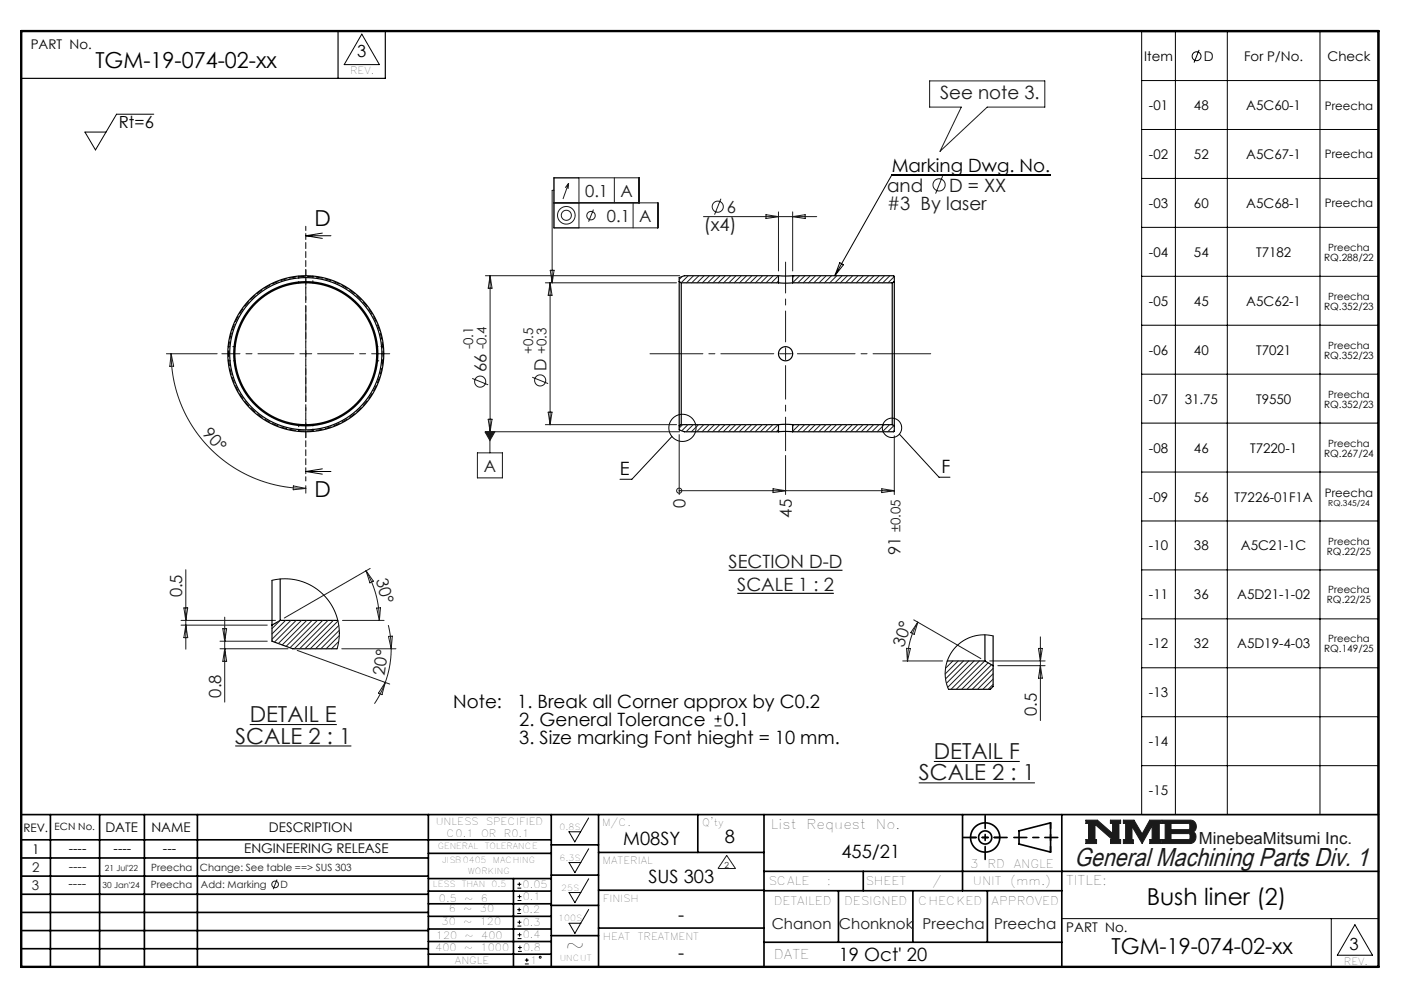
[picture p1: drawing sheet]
<svg xmlns="http://www.w3.org/2000/svg" width="297mm" height="210mm" viewBox="0 0 297 210" stroke-linecap="round" stroke-linejoin="round" font-family="sans-serif">
<g fill="none" stroke="#000" stroke-width=".35">
<path d="M4.5 172.3h287.1M4.5 177.6h112.1M10.7 172.3v32.2M21.1 172.3v32.2M30.5 172.3v32.2M41.8 172.3v32.2M90.6 172.3v32.2M116.6 172.3v32.2M116.6 178.7h10M126.6 172.3v32.2M147.6 172.3v8M161.6 172.3v32.2"/>
<path d="M203.6 172.3v16.1M215.6 175.7l6.6-1.7v6.2l-6.6-1.7zM224.6 172.3v32.2M4.5 185.3h86.1M4.5 181.4h86.1M4.5 189.1h86.1M4.5 193h86.1M4.5 196.8h86.1M90.6 199.1h26M90.6 193.8h26M90.6 188.5h26M90.6 191.1h26"/>
<path d="M90.6 180.5h26M90.6 185.8h26M90.6 196.5h26M108.6 185.8v18.5M116.6 185.1h10M116.6 191.5h10M116.6 197.9h10M126.6 196.3h35M126.6 188.3h35M126.6 180.3h35M161.6 184.3h130M161.6 199.3h63"/>
<path d="M161.6 188.4h63M177.4 188.4v10.9M182.6 184.3v4.1M193.1 188.4v10.9M208.9 188.4v10.9M4.5 200.6h86.1M90.6 201.8h26"/>
<circle cx="208.4" cy="177.1" r="3.1"/>
<circle cx="208.4" cy="177.1" r="1.39"/>
</g>
<path d="M196.7 17.1h24.3v5.6h-12.2l-10 9.3 4.5-9.3h-6.6zM229.7 173.4h2.4l3.3 2.9v-2.2h-.5v-.7h2.2v.7h-.4v3.4h.4v.9h-2.2v-.8h.4l-3.7-3.2v3.2h.4v.8h-2.3v-.8h.6v-3.5h-.6zM237.6 173.4h2.3l1.7 3 1.6-3h2.5v.7h-.5v3.4h.5v.9h-2.5v-.9h.5v-2.9l-2.1 3.8-2.1-3.6v2.8h.3v.8h-2.2v-.9h.5v-3.4h-.5zM245.9 173.4h6a1.34 1.34 0 0 1 1.1 1.1 1.34 1.34 0 0 1-.6 1.4 1.33 1.33 0 0 1 .5 1.5 1.33 1.33 0 0 1-1.2 1h-5.8v-.9h.6v-3.4h-.6zM247.7 174.1l3.8 .1 .2 .2v.8l-.3 .3h-3.7zM247.7 176.3h3.8l.2 .2v.8l-.3 .2h-3.7z" fill="none" stroke="#191924" stroke-width=".21"/>
<path d="M76.5 7.2l3.8 6.5h-7.5zM124.5 173l-2.9 5-1.2-2.1h2.4M124.5 179.5l-2.9 5.1-1.2-2.2h2.4M124.5 185.8l-2.9 5.1-1.2-2.1h2.4M124.5 192.3l-2.9 5.1-1.2-2.1h2.4M224.6 194.3h67M281.6 194.3v10.2M286.6 195.6l3.7 6.4h-7.4z" fill="none" stroke="#000" stroke-width=".21"/>
<path d="M4.5 6.6h287.1" fill="none" stroke="#000" stroke-width=".21" stroke-dasharray="6.3 1.3 1.3 1.3" stroke-dashoffset="1.9"/>
<path d="M71.5 6.6v10M81.5 6.6v10h-77" fill="none" stroke="#000" stroke-width=".25"/>
<path d="M205.3 177.1h6.2M222.2 174v6.2" fill="none" stroke="#000" stroke-width=".35" stroke-dasharray="15.2 1.3 1.3 1.3" stroke-dashoffset="14.1"/>
<path d="M203.8 177.1h9.2M208.4 172.5v9.2M214.5 177.1h9.3" fill="none" stroke="#000" stroke-width=".35" stroke-dasharray="15.2 1.3 1.3 1.3" stroke-dashoffset="12.5"/>
<path d="M4.5 6.6h287.1v197.9h-287.1z" fill="none" stroke="#000" stroke-width=".5"/>
<path d="M229.7 173.4v.7h.6v3.5h-.6v.8h2.3v-.8h-.4v-3.2l3.7 3.2h-.4v.8h2.2v-.9h-.4v-3.4h.4v-.7h-2.2v.7h.5v2.2l-3.3-2.9zM237.6 173.4v.7h.5v3.4h-.5v.9h2.2v-.8h-.3v-2.8l2.1 3.6 2.1-3.8v2.9h-.5v.9h2.5v-.9h-.5v-3.4h.5v-.7h-2.5l-1.6 3-1.7-3zM247.7 176.3h3.8l.2 .2v.8l-.3 .2h-3.7zM245.9 173.4v.7h.6v3.4h-.6v.9l6.3-.1 .5-.4 .3-.8-.1-.7-.5-.5a1.34 1.34 0 0 0 .6-1.4 1.34 1.34 0 0 0-1.1-1.1zM247.7 174.1h3.7l.3 .3v.8l-.3 .3h-3.7z" fill-rule="evenodd" fill="#191924"/>
<g fill="none" stroke="#191924" stroke-width=".21">
<path d="M120.3 38.8l-.7 .9M120.3 38.8l-.1 1.1M120.3 38.8l-1.2 3.3M122.5 37.6v10.6M130 37.6v5.3M199.4 37.2l-1.5 3.7M102.7 58.3h41.1M103.7 58.3l-.1 37.5M103.7 58.3l.4 2.7h-.8zM115.4 59.8h27.7M116.4 59.8v30M116.4 59.8l.4 2.7h-.8z"/>
<path d="M116.4 57.2h.8l-.4 2.6zM117.2 42.9h22v5.3h-22v-10.6h18v5.3M117.2 40.3h-.4v19.5M125.5 44.3l-1 2.6M133.9 42.9v5.3M148.8 45.8h24M152.5 42l-1.3 3.4M162 45.4l2.7 .4-2.7 .4zM164.7 44.8v12.5M167.7 44.8v12.5M167.7 45.8l2.6-.4v.8zM35.2 74.8h10.7"/>
<path d="M36.2 74.8l.5 2.6-.8 .1zM36.2 74.8a28.5 28.5 0 0 0 28.5 28.5M63.4 74.8h2.5M64.7 73.6v2.5M112.6 79.8l3.3 1.3M164.9 74.8h2.5M166.2 73.6v2.5M99.9 80l3.4 1.4M101 95.8h5.3v5.3h-5.3zM102.6 91.3h2.1l-1.1 1.9zM102.7 91.3h41.1M103.3 88.7h.8l-.4 2.6z"/>
<path d="M115.4 89.8h27.7M116 87.2h.8l-.4 2.6zM143.7 91.9v12.7M166.2 96.3v8.3M189.2 92.2v12.4M62.1 102.8l2.6 .5-2.7 .3zM64.7 102.7v1.6M143.7 103.8h.1M143.7 103.8h45.5M163.5 103.4l2.7 .4-2.7 .4zM186.5 103.4l2.7 .4-2.7 .4zM38.3 131.2h20"/>
<path d="M38.3 132.2h18.2M38.9 128.6h.8l-.4 2.6zM39.3 120.5v16.8M39.3 132.2l.4 2.6h-.8zM46.5 137.2h14.4M46.5 135.6h10M47.1 133h.8l-.4 2.6zM47.5 130.5v18M47.5 137.2l.4 2.6h-.8zM62.9 137.5l19.5 7.2M72.3 137.2h11.5M72.5 131.2h8.7"/>
<path d="M77.4 120.7l1.6 2.2-.8 .4zM77.4 120.7a21 21 0 0 1 2.8 10.5M78.3 120.2l-18.2 10.5M79.7 128.6l.8-.1-.3 2.7zM82.1 132.2l.5 2.5 .2 2.5M82.2 134.6l.8-.1-.2 2.7zM82.8 137.2a20.8 20.8 0 0 1-1.3 7.1M191 139.8h8.4M191.8 137.1l.8 .1-.6 2.6zM193.3 131.1l14.2 8.2M194.2 131.6l-.8 2.5-.7-.3zM194.2 131.6a16.4 16.4 0 0 0-2.2 8.2"/>
<path d="M209.3 139.8h11.8M219.7 137.1h.8l-.4 2.7zM220.1 134.7v17.7M81.5 144.3l-1 2.3-1.3 2.2M81.5 144.3l-.7 2.6-.7-.3zM211.1 140.8h10M220.1 140.8l.4 2.6h-.8zM58.6 186l-.8 2M153.7 180.9l1.9 2.8h-3.7z"/>
<circle cx="198.7" cy="39.1" r="1.29"/>
<circle cx="119.8" cy="45.5" r="1.07"/>
<circle cx="119.8" cy="45.5" r="1.87"/>
<circle cx="125" cy="45.6" r=".89"/>
<circle cx="151.8" cy="43.7" r="1.18"/>
<circle cx="101.6" cy="80.7" r="1.18"/>
<circle cx="114.3" cy="80.5" r="1.18"/>
<circle cx="143.7" cy="103.8" r=".54"/>
<circle cx="58.2" cy="187" r=".71"/>
</g>
<path d="M154.1 120.6h24.1M156 125.5h20.4" fill="none" stroke="#000" stroke-width=".24"/>
<g fill="none" stroke="#000" stroke-width=".21">
<path d="M241.5 6.7h50v165.6h-50zM241.5 17h50M248.6 6.7v165.6M253.7 10.5l-1.1 2.7M259.6 6.7v165.6M279.2 6.7v165.6M32.5 24.2h-7.8l-4.5 7.5-2.2-3.8h4.4M222.2 37h-33.6l-12 21.3M241.5 27.4h50M241.5 37.7h50M64.7 49.9h5.3M64.7 49.9l3.5 .5"/>
<path d="M68.2 49.3l-3.5 .6M177.6 55.6l.8 .4-1.8 2.3zM241.5 48.1h50M241.5 58.4h50M241.5 68.8h50M241.5 79.1h50M64.7 99.7h5.3M64.7 99.7l3.5 .6M68.2 99.2l-3.5 .5M142.1 92.3l-8.4 9.1h-2.5M190.3 91.8l8.3 9.1h2.4M241.5 89.5h50"/>
<path d="M241.5 99.8h50M241.5 110.2h50M241.5 120.5h50M241.5 130.9h50M49.8 157.8h24.5M52.8 153.2h18.5M151.1 153.5h1.5M151.1 152h1.5M151.9 151.3v1.5M241.5 141.2h50M241.5 151.6h50M194.4 165.6h24.5"/>
<path d="M197.5 161h18.2M241.5 161.9h50M109.4 193.2h.8M109.4 192.4h.8M109.5 187.8h.8M109.5 187h.8M109.5 195.9h.8M109.5 195h.8M109.5 190.4h.8M109.5 189.6h.8M109.5 198.5h.8M109.5 197.7h.8"/>
<path d="M109.8 192v.8M109.9 186.6v.8M109.9 194.6v.8M109.9 189.2v.8M109.9 197.3v.8M110 200v.8M109.6 201.2h.8M109.6 200.4h.8M111 203.9h.9M111 203h.9M111.4 202.6v.9"/>
<circle cx="253.1" cy="11.9" r=".94"/>
<circle cx="144.4" cy="90.5" r="2.88"/>
<circle cx="188.7" cy="90.5" r="2.05"/>
<circle cx="114.3" cy="202.4" r=".2"/>
</g>
<path d="M64.7 47.9v53.8" fill="none" stroke="#000" stroke-width=".21" stroke-dasharray="1.3 .6" stroke-dashoffset=".4"/>
<path d="M166.2 72.3v-16.9" fill="none" stroke="#191924" stroke-width=".21" stroke-dasharray="15.2 1.3 1.3 1.3" stroke-dashoffset="8.7"/>
<path d="M163.7 74.8h-26.2" fill="none" stroke="#191924" stroke-width=".21" stroke-dasharray="15.2 1.3 1.3 1.3" stroke-dashoffset="4.1"/>
<path d="M166.2 77.3v18" fill="none" stroke="#191924" stroke-width=".21" stroke-dasharray="15.2 1.3 1.3 1.3" stroke-dashoffset="8.1"/>
<path d="M168.7 74.8h28.2" fill="none" stroke="#191924" stroke-width=".21" stroke-dasharray="15.2 1.3 1.3 1.3" stroke-dashoffset="3"/>
<path d="M62.2 74.8h-15.3M64.7 72.3v-15.2M64.7 77.3v15.3M67.2 74.8h15.2" fill="none" stroke="#191924" stroke-width=".21" stroke-dasharray="15.2 1.3 1.3 1.3" stroke-dashoffset="7.6"/>
<path d="M102.6 91.3h2.1l-1.1 1.9z" fill="#191924"/>
<g fill="none" stroke="#000" stroke-width=".25">
<path d="M143.7 59.6v30.5M143.7 59.6l.4 .2M144.1 59.8v30M144.1 59.8h20.6M164.7 59.8h3M164.7 58.3h3M164.7 58.3v1.5M164.7 58.3h-19.9l-1.1 .4v.9M167.7 59.8h21M167.7 58.3v1.5M167.7 58.3h21.3l.2 .2v1.1M188.7 59.8v30"/>
<path d="M189.2 59.6v30.5M189.2 59.6l-.5 .2M143.7 90.1v.8l1.1 .4h19.9M144.1 89.8h20.6M144.1 89.8l-.4 .3M164.7 89.8h3M164.7 91.3h3M164.7 89.8v1.5M167.7 89.8h21M167.7 89.8v1.5M188.7 89.8l.5 .3M189.2 90.1v1.1l-.2 .1h-21.3"/>
<path d="M57.5 122.7v9.5M57.5 132.2v3.4l4.4 1.6h9.4M59.3 122.4v8.8M59.3 131.2h12.2M59.3 131.2l-1.8 1M200.4 139.8h7.9M208.3 134.3v5.5M208.3 139.8l1.8 1M210.1 134.5v6.3M210.1 140.8v4.4l-.6 .6h-8.9"/>
<circle cx="64.7" cy="74.8" r="16.1"/>
<circle cx="64.7" cy="74.8" r="15"/>
<circle cx="64.7" cy="74.8" r="15.2"/>
<circle cx="64.7" cy="74.8" r="16.5"/>
<circle cx="166.2" cy="74.8" r="1.5"/>
</g>
<path d="M81 74.8a16.3 16.3 0 0 0-24.2-14.3 16.3 16.3 0 0 0-.8 28.2 16.3 16.3 0 0 0 25-13v-.9" fill="none" stroke="#000" stroke-width=".21" stroke-dasharray="1.3 .6" stroke-dashoffset=".7"/>
<path d="M63.2 58.4v1.5M66.2 59.9v-1.5M48.3 76.3h1.5M49.8 73.3h-1.5M79.6 76.3h1.5M81.1 73.3h-1.5M63.2 89.7v1.5M66.2 91.2v-1.5" fill="none" stroke="#000" stroke-width=".21" stroke-dasharray="1.3 .6" stroke-dashoffset=".8"/>
<g fill="none" stroke="#191924" stroke-width=".21">
<path d="M144.3 58.5l-.6 .6M145.6 58.3l-1.5 1.5M146.7 58.3l-1.5 1.5M147.8 58.3l-1.5 1.5M149 58.3l-1.5 1.5M150.1 58.3l-1.5 1.5M151.2 58.3l-1.5 1.5M152.3 58.3l-1.5 1.5M153.4 58.3l-1.5 1.5M154.6 58.3l-1.5 1.5M155.7 58.3l-1.5 1.5M156.8 58.3l-1.5 1.5"/>
<path d="M157.9 58.3l-1.5 1.5M159.1 58.3l-1.5 1.5M160.2 58.3l-1.5 1.5M161.3 58.3l-1.5 1.5M162.4 58.3l-1.5 1.5M163.5 58.3l-1.5 1.5M164.7 58.3l-1.5 1.5M164.7 59.4l-.4 .4M168 58.3l-.3 .4M169.2 58.3l-1.5 1.5M170.3 58.3l-1.5 1.5M171.4 58.3l-1.5 1.5"/>
<path d="M172.5 58.3l-1.5 1.5M173.6 58.3l-1.5 1.5M174.8 58.3l-1.5 1.5M175.9 58.3l-1.5 1.5M177 58.3l-1.5 1.5M178.1 58.3l-1.5 1.5M179.3 58.3l-1.5 1.5M180.4 58.3l-1.5 1.5M181.5 58.3l-1.5 1.5M182.6 58.3l-1.5 1.5M183.8 58.3l-1.5 1.5M184.9 58.3l-1.5 1.5"/>
<path d="M186 58.3l-1.5 1.5M187.1 58.3l-1.5 1.5M188.2 58.3l-1.5 1.5M189.2 58.5l-1.3 1.3M144.4 89.8l-.7 .7M145.5 89.8l-1.3 1.3M146.6 89.8l-1.5 1.5M147.8 89.8l-1.5 1.5M148.9 89.8l-1.5 1.5M150 89.8l-1.5 1.5M151.1 89.8l-1.5 1.5M152.3 89.8l-1.5 1.5"/>
<path d="M153.4 89.8l-1.5 1.5M154.5 89.8l-1.5 1.5M155.6 89.8l-1.5 1.5M156.7 89.8l-1.5 1.5M157.9 89.8l-1.5 1.5M159 89.8l-1.5 1.5M160.1 89.8l-1.5 1.5M161.2 89.8l-1.5 1.5M162.4 89.8l-1.5 1.5M163.5 89.8l-1.5 1.5M164.6 89.8l-1.5 1.5M164.7 90.9l-.5 .4"/>
<path d="M168 89.8l-.3 .3M169.1 89.8l-1.4 1.4M170.2 89.8l-1.5 1.5M171.3 89.8l-1.5 1.5M172.5 89.8l-1.5 1.5M173.6 89.8l-1.5 1.5M174.7 89.8l-1.5 1.5M175.8 89.8l-1.5 1.5M176.9 89.8l-1.5 1.5M178.1 89.8l-1.5 1.5M179.2 89.8l-1.5 1.5M180.3 89.8l-1.5 1.5"/>
<path d="M181.4 89.8l-1.5 1.5M182.6 89.8l-1.5 1.5M183.7 89.8l-1.5 1.5M184.8 89.8l-1.5 1.5M185.9 89.8l-1.5 1.5M187 89.8l-1.5 1.5M188.2 89.8l-1.5 1.5M189.1 90l-1.3 1.3M189.2 91l-.3 .3M59.3 131.2l-1.8 1.7M60.4 131.2l-2.9 2.9M61.5 131.2l-4 4"/>
<path d="M62.6 131.2l-4.5 4.6M63.8 131.2l-4.9 4.9M64.9 131.2l-5.2 5.2M66 131.2l-5.5 5.5M67.1 131.2l-5.8 5.8M68.3 131.2l-6 6M69.4 131.2l-6 6M70.5 131.2l-6 6M71.3 137.1l-.1 .1M71.5 131.3l-5.9 5.9M71.6 135.7l-1.5 1.5M71.7 132.3l-5 4.9"/>
<path d="M71.8 133.3l-3.9 3.9M71.8 134.4l-2.8 2.8M200.4 139.8v.1M201.6 139.8l-1.6 1.5M202.7 139.8l-2.8 2.7M203.8 139.8l-3.8 3.8M204.9 139.8l-4.7 4.7M206.1 139.8l-5.6 5.6M207.2 139.8l-6 6M208.3 139.8l-6 6M209 140.2l-5.6 5.6M209.7 140.6l-5.2 5.2"/>
<path d="M210.1 141.4l-4.4 4.4M210.1 142.5l-3.3 3.3M210.1 143.6l-2.2 2.2M210.1 144.7l-1.1 1.1"/>
</g>
<path d="M57.5 122.7l3.1-.3 2.9 .5 2.8 1.2 2.3 1.9 1.8 2.4 1.1 2.8 .3 3-.5 3M210.1 134.5l-2.3-.2-2.2 .4-2.1 1-1.6 1.5-1.2 1.9-.7 2.2v2.3l.6 2.2" fill="none" stroke="#000" stroke-width=".21"/>
<text font-size="5.5" fill="#191924" x="227.3" y="183.2">General Machining Parts Div. 1</text>
<g font-size="4.9">
<text x="242.6" y="191.4">Bush liner (2)</text>
<text x="119.6" y="201.6">~</text>
</g>
<g font-size="4.7">
<text x="20.2" y="14.4">TGM-19-074-02-xx</text>
<text x="66.6" y="47.7">D</text>
<text x="66.6" y="105.1">D</text>
<text x="235.2" y="201.7">TGM-19-074-02-xx</text>
</g>
<g font-size="4.7" fill="#191924">
<text x="52.8" y="152.7">DETAIL E</text>
<text x="49.8" y="157.3">SCALE 2 : 1</text>
<text x="197.5" y="160.5">DETAIL F</text>
<text x="194.4" y="165.1">SCALE 2 : 1</text>
</g>
<g font-size="3.9" fill="#191924">
<text x="198.8" y="20.9">See note 3.</text>
<text x="187.7" y="40.6">and</text>
<text x="200.8" y="40.6">D = XX</text>
<text x="187.6" y="44.4">#3 By laser</text>
<text x="148.9" y="48.9">(x4)</text>
<text x="154.1" y="120.2">SECTION D-D</text>
<text x="156" y="125.1">SCALE 1 : 2</text>
</g>
<g font-size="3.9">
<text x="188.7" y="36.4">Marking Dwg. No.</text>
<text x="131.2" y="100.6">E</text>
<text x="199.1" y="100.1">F</text>
<text x="95.9" y="149.6">Note:</text>
<text x="109.4" y="149.6">1. Break all Corner approx by C0.2</text>
<text x="109.8" y="153.5">2. General Tolerance</text>
<text x="153.1" y="153.5">0.1</text>
<text x="109.8" y="157.4">3. Size marking Font hieght = 10 mm.</text>
<text x="131.8" y="178.8">M08SY</text>
<text x="153.3" y="178.4">8</text>
<text x="178" y="181.5">455/21</text>
<text x="137.2" y="186.6">SUS 303</text>
<text x="143.5" y="194.9">-</text>
<text x="143.5" y="202.9">-</text>
<text x="177.4" y="203.3">19 Oct' 20</text>
</g>
<g font-size="3.5">
<text x="75.6" y="12.1">3</text>
<text x="25.1" y="27.2">Rt=6</text>
<text x="285.5" y="200.9">3</text>
</g>
<g font-size="3.5" fill="#191924">
<text x="123.8" y="41.6">0.1</text>
<text x="131.3" y="41.6">A</text>
<text x="128.4" y="46.9">0.1</text>
<text x="135.2" y="46.9">A</text>
<text x="153.8" y="45">6</text>
<text x="102.9" y="78.8" transform="rotate(-90 102.9 78.8)">66</text>
<text x="115.6" y="78.5" transform="rotate(-90 115.6 78.5)">D</text>
<text x="42.7" y="91.9" transform="rotate(47 42.7 91.9)">90°</text>
<text x="102.3" y="99.8">A</text>
<text x="145" y="107.5" transform="rotate(-90 145 107.5)">0</text>
<text x="167.5" y="109.5" transform="rotate(-90 167.5 109.5)">45</text>
<text x="190.5" y="117.5" transform="rotate(-90 190.5 117.5)">91</text>
<text x="79.5" y="122.7" transform="rotate(74 79.5 122.7)">30°</text>
<text x="38.5" y="126.3" transform="rotate(-90 38.5 126.3)">0.5</text>
<text x="191.2" y="137" transform="rotate(-72 191.2 137)">30°</text>
<text x="81.3" y="142.9" transform="rotate(-81 81.3 142.9)">20°</text>
<text x="46.8" y="147.5" transform="rotate(-90 46.8 147.5)">0.8</text>
<text x="219.3" y="151.4" transform="rotate(-90 219.3 151.4)">0.5</text>
<text x="253.6" y="178.5">MinebeaMitsumi Inc.</text>
</g>
<g font-size="3.2" fill="#191924">
<text x="163.3" y="196.5">Chanon</text>
<text x="177.5" y="196.5">Chonknok</text>
<text x="195.2" y="196.5">Preecha</text>
<text x="210.3" y="196.5">Preecha</text>
</g>
<g font-size="2.8">
<text x="6.5" y="10.4">PART No.</text>
<text x="242" y="13">Item</text>
<text x="254.7" y="13">D</text>
<text x="263.2" y="13">For P/No.</text>
<text x="280.8" y="13">Check</text>
<text x="243" y="23.3">-01</text>
<text x="252.6" y="23.3">48</text>
<text x="263.6" y="23.3">A5C60-1</text>
<text x="243" y="33.6">-02</text>
<text x="252.6" y="33.6">52</text>
<text x="263.6" y="33.6">A5C67-1</text>
<text x="243" y="44">-03</text>
<text x="252.6" y="44">60</text>
<text x="263.6" y="44">A5C68-1</text>
<text x="243" y="54.3">-04</text>
<text x="252.6" y="54.3">54</text>
<text x="265.7" y="54.3">T7182</text>
<text x="243" y="64.7">-05</text>
<text x="252.6" y="64.7">45</text>
<text x="263.6" y="64.7">A5C62-1</text>
<text x="243" y="75">-06</text>
<text x="252.6" y="75">40</text>
<text x="265.7" y="75">T7021</text>
<text x="243" y="85.4">-07</text>
<text x="250.6" y="85.4">31.75</text>
<text x="265.7" y="85.4">T9550</text>
<text x="243" y="95.7">-08</text>
<text x="252.6" y="95.7">46</text>
<text x="264.4" y="95.7">T7220-1</text>
<text x="243" y="106.1">-09</text>
<text x="252.6" y="106.1">56</text>
<text x="261.2" y="106.1">T7226-01F1A</text>
<text x="243" y="116.4">-10</text>
<text x="252.6" y="116.4">38</text>
<text x="262.5" y="116.4">A5C21-1C</text>
<text x="243" y="126.8">-11</text>
<text x="252.6" y="126.8">36</text>
<text x="261.7" y="126.8">A5D21-1-02</text>
<text x="243" y="137.1">-12</text>
<text x="252.6" y="137.1">32</text>
<text x="261.7" y="137.1">A5D19-4-03</text>
<text x="243" y="147.5">-13</text>
<text x="243" y="157.8">-14</text>
<text x="243" y="168.2">-15</text>
<text x="22.3" y="175.9">DATE</text>
<text x="32" y="175.9">NAME</text>
<text x="56.9" y="175.9">DESCRIPTION</text>
<text x="163.1" y="175.3">List</text>
<text x="170.6" y="175.3">Request</text>
<text x="185.3" y="175.3">No.</text>
<text x="6.8" y="180.6">1</text>
<text x="14.5" y="180.3">----</text>
<text x="24" y="180.3">----</text>
<text x="34.5" y="180.3">---</text>
<text x="51.7" y="180.3">ENGINEERING RELEASE</text>
<text x="225.5" y="187.2">TITLE:</text>
<text x="225.6" y="197.2">PART No.</text>
<text x="163.7" y="202.9">DATE</text>
</g>
<g font-size="2.8" fill="#191924">
<text x="100.1" y="73.9" transform="rotate(-90 100.1 73.9)">-0.1</text>
<text x="102.9" y="73.9" transform="rotate(-90 102.9 73.9)">-0.4</text>
<text x="112.8" y="74.9" transform="rotate(-90 112.8 74.9)">+0.5</text>
<text x="115.6" y="74.9" transform="rotate(-90 115.6 74.9)">+0.3</text>
<text x="190.5" y="112.6" transform="rotate(-90 190.5 112.6)">±0.05</text>
<text x="6.8" y="184.4">2</text>
<text x="14.5" y="184.1">----</text>
<text x="6.7" y="188.1">3</text>
<text x="14.5" y="187.8">----</text>
</g>
<g font-size="2.5">
<text x="280.3" y="23.2">Preecha</text>
<text x="280.3" y="33.5">Preecha</text>
<text x="280.3" y="43.9">Preecha</text>
<text x="280.3" y="105.1">Preecha</text>
<text x="4.9" y="175.9">REV.</text>
<text x="205.2" y="183.5">3</text>
<text x="208.9" y="183.5">RD</text>
<text x="214.4" y="183.5">ANGLE</text>
<text x="162.5" y="187.2">SCALE</text>
<text x="163.7" y="191.4">DETAILED</text>
<text x="174.9" y="187.2">:</text>
<text x="178.6" y="191.4">DESIGNED</text>
<text x="183.1" y="187.2">SHEET</text>
<text x="194.2" y="191.4">CHECKED</text>
<text x="197.2" y="187.2">/</text>
<text x="205.8" y="187.2">UNIT</text>
<text x="209.8" y="191.4">APPROVED</text>
<text x="213.7" y="187.2">(mm.)</text>
</g>
<g font-size="2.1">
<text x="74.1" y="15.7">REV.</text>
<text x="281" y="53.1">Preecha</text>
<text x="280.1" y="55.2">RQ.288/22</text>
<text x="280.1" y="65.5">RQ.352/23</text>
<text x="281" y="63.4">Preecha</text>
<text x="280.1" y="75.9">RQ.352/23</text>
<text x="281" y="73.8">Preecha</text>
<text x="280.1" y="86.2">RQ.352/23</text>
<text x="281" y="84.1">Preecha</text>
<text x="281" y="94.5">Preecha</text>
<text x="280.1" y="96.6">RQ.267/24</text>
<text x="280.7" y="117.3">RQ.22/25</text>
<text x="281" y="115.2">Preecha</text>
<text x="281" y="125.5">Preecha</text>
<text x="280.7" y="127.6">RQ.22/25</text>
<text x="280.1" y="138">RQ.149/25</text>
<text x="281" y="135.8">Preecha</text>
<text x="11.6" y="175.6">ECN No.</text>
<text x="92.2" y="174.4">UNLESS</text>
<text x="94.5" y="177">C0.1</text>
<text x="101.8" y="177">OR</text>
<text x="102.8" y="174.4">SPECIFIED</text>
<text x="106.6" y="177">R0.1</text>
<text x="127.3" y="174.6">M/C.</text>
<text x="148.6" y="174.7">Q'ty</text>
<text x="127.5" y="182.7">MATERIAL</text>
<text x="92.8" y="190.7">0.5</text>
<text x="98.2" y="190.7">~</text>
<text x="101.7" y="190.7">6</text>
<text x="110.6" y="187.7">0.05</text>
<text x="110.6" y="190.4">0.1</text>
<text x="127.6" y="190.8">FINISH</text>
<text x="93.4" y="195.6">30</text>
<text x="94.9" y="193">6</text>
<text x="98" y="195.6">~</text>
<text x="98" y="193">~</text>
<text x="101.5" y="195.6">120</text>
<text x="101.5" y="193">30</text>
<text x="110.5" y="193.1">0.2</text>
<text x="110.6" y="195.8">0.3</text>
<text x="92.1" y="201">400</text>
<text x="92.2" y="198.5">120</text>
<text x="96.2" y="203.8">ANGLE</text>
<text x="98.2" y="201">~</text>
<text x="98.3" y="198.5">~</text>
<text x="101.7" y="201">1000</text>
<text x="101.8" y="198.5">400</text>
<text x="110.6" y="198.4">0.4</text>
<text x="110.7" y="201.1">0.8</text>
<text x="112.1" y="203.8">1</text>
<text x="127.6" y="198.9">HEAT</text>
<text x="134.9" y="198.9">TREATMENT</text>
<text x="284.3" y="204">REV.</text>
</g>
<g font-size="2.1" fill="#191924">
<text x="32" y="184.1">Preecha</text>
<text x="42.3" y="184.1">Change: See table ==&gt; SUS 303</text>
<text x="31.9" y="187.8">Preecha</text>
<text x="42.5" y="187.8">Add: Marking</text>
<text x="59.4" y="187.8">D</text>
</g>
<g font-size="1.8">
<text x="281" y="107">RQ.345/24</text>
<text x="92.6" y="179.6">GENERAL</text>
<text x="102.5" y="179.6">TOLERANCE</text>
<text x="118.4" y="175.5">0.8S</text>
<text x="93.5" y="182.6">JISB0405</text>
<text x="99" y="184.9">WORKING</text>
<text x="104.3" y="182.6">MACHING</text>
<text x="118.4" y="182">6.3S</text>
<text x="91.6" y="187.6">LESS</text>
<text x="97.7" y="187.6">THAN</text>
<text x="104" y="187.6">0.5</text>
<text x="118.7" y="188.3">25S</text>
<text x="118.1" y="194.8">100S</text>
<text x="118.4" y="203.3">UNCUT</text>
</g>
<g font-size="1.8" fill="#191924">
<text x="22.2" y="184.1">21 Jul'22</text>
<text x="153.2" y="183.5">2</text>
<text x="21.7" y="187.8">30 Jan'24</text>
</g>
</svg>
